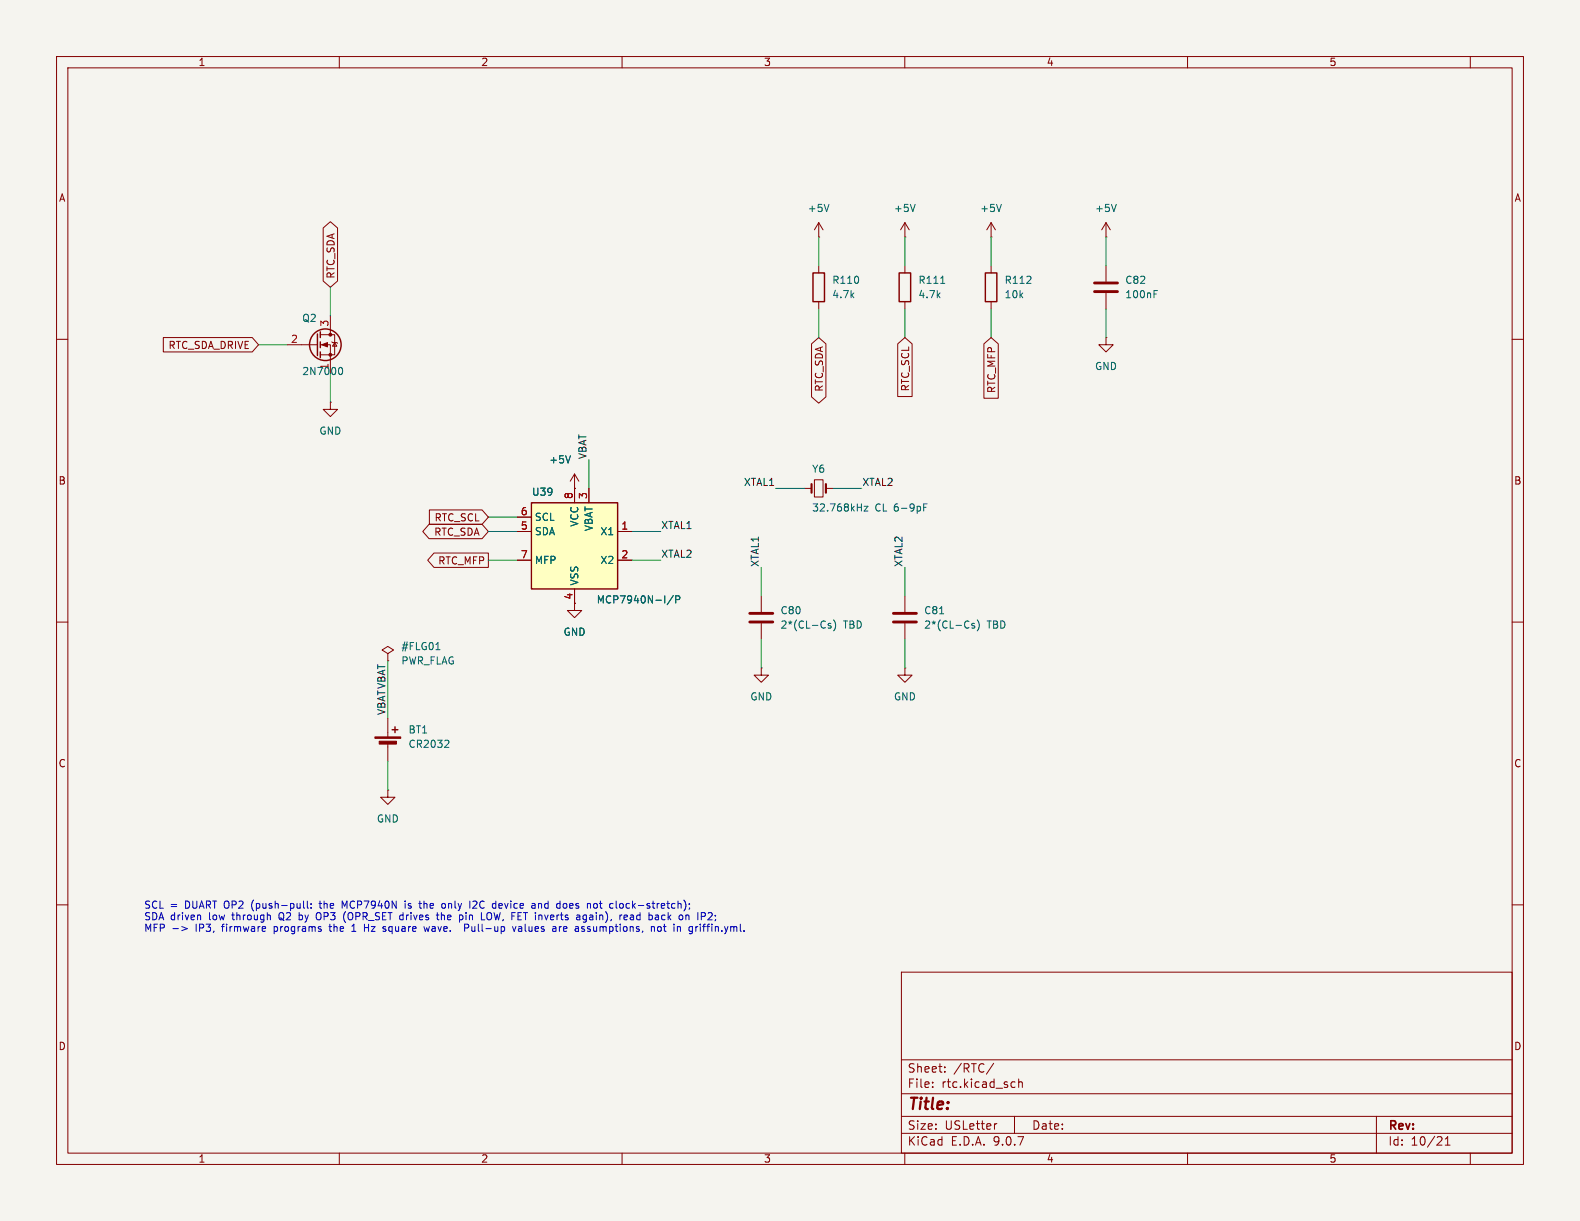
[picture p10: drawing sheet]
<svg xmlns="http://www.w3.org/2000/svg" width="279mm" height="216mm" viewBox="0 0 279 216" stroke-linecap="round" stroke-linejoin="round" font-family="sans-serif">
<path d="M0 0h279.4v215.9h-279.4z" fill="#f5f4ef" stroke="#f5f4ef" stroke-width=".18"/>
<g fill="none" stroke="#840000" stroke-width=".18">
<path d="M10 10h259.4v195.9h-259.4zM12 12h255.4v191.9h-255.4zM60 10v2M110 10v2M160 10v2M210 10v2M260 10v2M10 60h2M267.4 60h2M101.6 86.4h.1M101.6 83.8l-.8 1.3M101.6 83.8l.8 1.3"/>
<path d="M101.6 83.8v2.6M10 110h2M68.6 115.6l1-.7-1-.6-1 .6 1 .7v1.2M101.6 106.7v1.3h1.3l-1.3 1.2-1.3-1.2h1.3M134.6 118.1v1.3h1.3l-1.3 1.3-1.3-1.3h1.3M134.6 118.1h.1M134.6 105.4v2.8M134.6 110.2v2.8M267.4 110h2M68.6 127v3.3M68.6 131.3v3.3M10 160h2"/>
<path d="M159.4 171.9h108v32h-108zM267.4 160h2M159.4 197.4h108M159.4 193.4h108M159.4 187.4h108M164.9 192.1v.2M164.9 191.4v.1M167.1 189.4v.2M167.1 188.7v.1M175.7 188l-1.3 1.9M176.3 198.7l-.3 .1M179.1 191.3l.4 .1"/>
<path d="M179.4 197.4v3M179.5 192.2l-.4 .1M180.1 191.4l.3-.1 .3 .1 .1 .9M180.1 190.8v1.5M243.4 197.4v6.5M60 203.9v2M110 203.9v2M159.4 200.4h108M160 203.9v2M210 203.9v2M255.6 202.5h.8M255.6 201.4l.4-.4v1.5"/>
<path d="M260 203.9v2"/>
</g>
<path d="M100.9 80.6l-.4 1.3M77.1 114.9h.7M146.9 110.3l-.3-.1-.2 .2 .1 .2 .4 .1v.3h-.5M147.4 109.6a1.46 1.46 0 0 1 0 2M79.1 130.9l.3 .2-.1 .3-.7 .8h.8" fill="none" stroke="#006464" stroke-width=".18"/>
<g fill="#840000" stroke="#840000" stroke-width=".18">
<path d="M66.3 130.3h4.6v.3h-4.6z"/>
<path d="M67.1 131.1h3v.5h-3z"/>
</g>
<path d="M69.3 129h1.1M69.8 128.5v1" fill="none" stroke="#840000" stroke-width=".25"/>
<path d="M132.6 108.5h4.1M132.6 110h4.1" fill="none" stroke="#840000" stroke-width=".51"/>
<path d="M94 88.9h15.2v15.2h-15.2z" fill="#ffffc2"/>
<g fill="none" stroke="#840000" stroke-width=".25">
<path d="M56.1 59.1v3.8M56.6 58.7v1M143.8 48.3h2v5h-2zM159 48.3h2v5h-2zM174.2 48.3h2.1v5h-2.1zM56.6 60.5v1M56.6 62.2v1M94 88.9h15.2v15.2h-15.2z"/>
<circle cx="57.5" cy="61" r="2.79"/>
</g>
<g fill="none" stroke="#840000" stroke-width=".18">
<path d="M144.8 39.4l-.8 1.2M144.8 39.4l.7 1.2M144.8 39.4v2.5M160 39.4v2.5M160 39.4l-.7 1.2M160 39.4l.8 1.2M175.3 39.4v2.5M175.3 39.4l-.8 1.2M175.3 39.4l.7 1.2M195.6 39.4v2.5M195.6 39.4l-.8 1.2M195.6 39.4l.7 1.2"/>
<path d="M28.9 59.7h15.7l1.1 1.3-1.1 1.2h-15.7zM56.6 59.2h2.6v3.5h-2.6M57.1 40.3l1.3-1.1 1.3 1.1v9.4l-1.3 1.1-1.3-1.1zM58.4 55.9v3.3M144.8 41.9h.1M144.8 47v1.3M144.8 53.3v1.3M160 41.9h.1M160 47v1.3M160 53.3v1.3M175.3 41.9h.1M175.3 47v1.3"/>
<path d="M175.3 53.3v1.3M195.6 59.7v1.3h1.2l-1.2 1.2-1.3-1.2h1.3M195.6 59.7h.1M195.6 41.9h.1M195.6 47v2.8M195.6 51.8v2.8M50.8 61h5.3M56.6 61h1.8v5M58.4 71.1v1.3h1.3l-1.3 1.3-1.3-1.3h1.3M58.4 71.1h.1M58.7 60.5l.1 .1h.8l.1 .1M59.2 60.6l.4 .6h-.8z"/>
<path d="M143.5 60.8l1.3-1.1 1.3 1.1v9.4l-1.3 1.1-1.3-1.1zM158.7 60.8l1.3-1.1 1.3 1.1v9.3h-2.6zM174 60.8l1.3-1.1 1.2 1.1v9.6h-2.5zM75.9 92.7h9.3l1.2 1.3-1.2 1.3h-9.3l-1.1-1.3zM75.9 90.2h9.3l1.2 1.2-1.2 1.3h-9.3zM76.7 97.8h9.7v2.5h-9.7l-1.1-1.2zM91.4 91.4h2.6M91.4 94h2.6M91.4 99.1h2.6M101.6 86.4h.1M101.6 86.4v2.5M104.1 86.4v2.5"/>
<path d="M109.2 94h2.6M109.2 99.1h2.6M142.2 86.4h1.3M144 84.8h1.5v3.1h-1.5zM146 86.4h1.3M101.6 104.1v2.6M160 118.1v1.3h1.3l-1.3 1.3-1.3-1.3h1.3M160 118.1h.1M160 105.4v2.8M160 110.2v2.8M68.6 139.7v1.3h1.2l-1.2 1.2-1.3-1.2h1.3M68.6 139.7h.1"/>
</g>
<g fill="none" stroke="#006464" stroke-width=".18">
<path d="M146.6 36.1l-.4 1.3M161.8 36.1l-.4 1.3M177.1 36.1l-.4 1.3M197.4 36.1l-.4 1.3M166.3 50.1h.8M204.1 52h.4M204.1 51.4h.6M60 65h.2a.68 .68 0 0 1 .4 .6 .68 .68 0 0 1-.4 .6h-.2M100.9 80.6l-.4 1.3M152.8 89.5h.7l-.7 .9h.7M163.3 89.7h.5M163.3 89.1h.6"/>
<path d="M119.1 105.3l-1.1 1.6M119.5 106h.6l.1-.2v-.3l-.7-.1v1.2M166.2 108.5h.7M172.3 110.3l-.3-.1-.2 .2 .1 .2 .4 .1v.3h-.5M172.8 109.6a1.46 1.46 0 0 1 0 2"/>
</g>
<g fill="#840000" stroke="#840000" stroke-width=".18">
<path d="M56.9 61l1-.4v.7z"/>
<circle cx="58.4" cy="59.2" r=".25"/>
<circle cx="58.4" cy="62.7" r=".25"/>
</g>
<path d="M193.5 50h4.1M193.5 51.6h4.1M158 108.5h4.1M158 110h4.1" fill="none" stroke="#840000" stroke-width=".51"/>
<path d="M143.5 85.6v1.5M146 85.6v1.5" fill="none" stroke="#840000" stroke-width=".38"/>
<g fill="none" stroke="#009600" stroke-width=".18">
<path d="M58.4 50.8v5.1M144.8 41.9v5.1M144.8 54.6v5.1M160 41.9v5.1M160 54.6v5.1M175.3 41.9v5.1M175.3 54.6v5.1M195.6 41.9v5.1M195.6 54.6v5.1M45.7 61h5.1M58.4 66v5.1M86.4 99.1h5"/>
<path d="M86.4 94h5M86.4 91.4h5M104.1 81.3v5.1M111.8 99.1h5M111.8 94h5M137.2 86.4h5M147.3 86.4h5.1M68.6 116.8v10.2M134.6 100.3v5.1M134.6 113v5.1M160 100.3v5.1M160 113v5.1"/>
<path d="M68.6 134.6v5.1"/>
</g>
<g fill="none" stroke="#0000c2" stroke-width=".18">
<path d="M53.7 159.3v1.1l.2 .2M54.3 159.3v1.1l.2 .2M55 159.8v.1M56.4 159.8h.5M56.6 159.3v1.2M71.6 159.3v.1M71.6 159.8v.8M74.1 159.8h.4M78.4 159.8h.3l.1 .2-.1 .5-.3 .1M83.6 159.4l.2-.1 .5 .1M84.3 159.9l-.7 .7h.7M88.6 159.8h-.2l-.2 .1 .1 .6 .3 .1"/>
<path d="M94.6 159.8v.8M95.2 159.8v.8M95.6 159.8l-.4 .1M100.2 159.9l-.4-.1-.2 .2M105.1 159.8h.3l.2 .2v.5l-.2 .1-.3-.1M110 159.8h-.3l-.1 .2v.5l.4 .1M30.6 164.2h.9M32.2 163.8l.9 .4-.9 .4M35.4 161.9l.1 .7M46.8 163.8l.2 .3-.6 .2M46.9 164.6l-.1 .1M52.9 161.4v1.2"/>
<path d="M52.9 162.6h.1M53 161.8l-.1 .1M55 160.5v.1M55.9 162.2a.43 .43 0 0 0 .6 .4M56.5 161.4a.43 .43 0 0 0-.6 .4M58.2 163.8h.4M58.3 163.4l.1 1.2M60.9 162.8l.2 .3M60.9 160.2l-.4-.9v1.3M61.1 161.3l-.2 .3M62.2 164.7h.7M62.6 163.4v1.3"/>
<path d="M64.4 163.4v1.3M64.4 164h.8M68.1 164.3l.2 .1-.2 .3M68.1 163.8l.1 .1M71.2 161.8l.1 .1M71.3 161.4v1.2M71.3 162.6h-.1M74.4 160.6h.1M75 163.8l.2 .9 .3-.6 .2 .6 .2-.9M77.1 161.8h.5M77.3 161.4v1.1l.3 .1M78.1 161.4v1.2"/>
<path d="M78.2 161.8l-.1 .1M81.7 161.9l.2 .1-.2 .6M82.6 163.4h-.4v1.3M82.9 163.7l-.1 .3-.6 .1M83.4 163.8v.7l.2 .2M86.4 161.4h-.1a.81 .81 0 0 0 .1 1.2h.2M88.8 160.1l-.6 .1M90.6 163.8l.3 .9 .3-.9M91.7 163.9h.5M92.3 164.1l-.5 .1-.1 .2 .1 .3 .5-.1M94.6 160.5l-.1 .1M94.6 160.1h-.1"/>
<path d="M98.9 163.8v.9M99.3 163.8l-.4 .3M99.6 160.4l.2 .2 .4-.1M103 163.8l.3 .1M103 164.3h.3l.1 .2-.2 .2h-.2M103.7 161.9l-.4-.1-.2 .2 .1 .6h.5M103.7 161.8v1l-.2 .3-.3-.1M110.3 162.2l.7-.1-.1-.2-.4-.1-.2 .2 .1 .6h.5M111.9 161.8l-.4 .1M111.9 162.2h-.3l-.2 .1 .1 .3h.4M115.2 164l.2-.2 .3 .1v.8M115.2 163.8v.9"/>
<path d="M116.3 161.8l.2 .2v.6M116.4 163.9l.3-.1 .2 .3v.3l-.2 .3-.3-.1-.1-.2zM116.5 162.6h-.5M116.5 162.1l-.5 .1M117.1 161.9l-.1 .1 .1 .6M117.3 163.8h.5M124.3 163.8h.4M125.4 161.4h.4l.1 .3-.7 .9h.7M126.5 161.9v.1M126.6 162.6l-.2 .2"/>
</g>
<text font-size="2.8" fill="#840000" x="160.4" y="196.8">Title:</text>
<g font-size="2.1" fill="#840000">
<text x="160.4" y="189.9">Sheet:</text>
<text x="168.6" y="189.9">/RTC/</text>
<text x="160.4" y="192.6">File:</text>
<text x="166.5" y="192.6">rtc.kicad_sch</text>
<text x="160.4" y="202.8">KiCad</text>
<text x="160.4" y="200">Size:</text>
<text x="167.1" y="200">USLetter</text>
<text x="168.1" y="202.8">E.D.A.</text>
<text x="175.7" y="202.8">9.0.7</text>
<text x="182.4" y="200">Date:</text>
<text x="245.4" y="200.2">Rev:</text>
<text x="245.4" y="202.8">Id:</text>
<text x="249.5" y="202.8">10/21</text>
</g>
<g font-size="1.8" fill="#840000">
<text x="35" y="11.9">1</text>
<text x="85" y="11.9">2</text>
<text x="135" y="11.9">3</text>
<text x="185" y="11.9">4</text>
<text x="235" y="11.9">5</text>
<text x="10.3" y="35.9">A</text>
<text x="267.7" y="35.9">A</text>
<text x="59.4" y="49.4" transform="rotate(-90 59.4 49.4)">RTC_SDA</text>
<text x="29.7" y="61.9">RTC_SDA_DRIVE</text>
<text x="145.7" y="69.4" transform="rotate(-90 145.7 69.4)">RTC_SDA</text>
<text x="161" y="69.3" transform="rotate(-90 161 69.3)">RTC_SCL</text>
<text x="176.2" y="69.6" transform="rotate(-90 176.2 69.6)">RTC_MFP</text>
<text x="10.3" y="85.9">B</text>
<text x="267.7" y="85.9">B</text>
<text x="76.7" y="94.9">RTC_SDA</text>
<text x="76.7" y="92.4">RTC_SCL</text>
<text x="77.4" y="100">RTC_MFP</text>
<text x="10.3" y="135.9">C</text>
<text x="267.7" y="135.9">C</text>
<text x="10.3" y="185.9">D</text>
<text x="267.7" y="185.9">D</text>
<text x="35" y="205.8">1</text>
<text x="85" y="205.8">2</text>
<text x="135" y="205.8">3</text>
<text x="185" y="205.8">4</text>
<text x="235" y="205.8">5</text>
</g>
<g font-size="1.8" fill="#006464">
<text x="142.7" y="37.7">+5V</text>
<text x="158" y="37.7">+5V</text>
<text x="173.2" y="37.7">+5V</text>
<text x="193.5" y="37.7">+5V</text>
<text x="147.1" y="50.4">R110</text>
<text x="147.1" y="52.9">4.7k</text>
<text x="162.3" y="50.4">R111</text>
<text x="162.3" y="52.9">4.7k</text>
<text x="177.6" y="50.4">R112</text>
<text x="177.6" y="52.9">10k</text>
<text x="198.9" y="52.9">100nF</text>
<text x="198.9" y="50.4">C82</text>
<text x="53.3" y="57.1">Q2</text>
<text x="58.2" y="65.5" transform="rotate(-90 58.2 65.5)">1</text>
<text x="193.5" y="65.6">GND</text>
<text x="53.3" y="66.5">2N7000</text>
<text x="56.4" y="77.1">GND</text>
<text x="97" y="82.1">+5V</text>
<text x="143.5" y="83.8">Y6</text>
<text x="94" y="87.9">U39</text>
<text x="94.5" y="92.3">SCL</text>
<text x="94.5" y="94.8">SDA</text>
<text x="102.5" y="93.2" transform="rotate(-90 102.5 93.2)">VCC</text>
<text x="105" y="94" transform="rotate(-90 105 94)">VBAT</text>
<text x="106.1" y="94.8">X1</text>
<text x="143.5" y="90.7">32.768kHz</text>
<text x="154.7" y="90.7">CL 6-9pF</text>
<text x="94.5" y="99.9">MFP</text>
<text x="106.1" y="99.9">X2</text>
<text x="102.5" y="103.6" transform="rotate(-90 102.5 103.6)">VSS</text>
<text x="105.4" y="106.9">MCP7940N-I/P</text>
<text x="99.6" y="112.6">GND</text>
<text x="137.9" y="111.4">2*(CL-Cs)</text>
<text x="137.9" y="108.8">C80</text>
<text x="149.1" y="111.4">TBD</text>
<text x="163.3" y="111.4">2*(CL-Cs)</text>
<text x="163.3" y="108.8">C81</text>
<text x="174.5" y="111.4">TBD</text>
<text x="70.9" y="115.2">#FLG01</text>
<text x="70.9" y="117.7">PWR_FLAG</text>
<text x="132.6" y="124.1">GND</text>
<text x="158" y="124.1">GND</text>
<text x="72.1" y="129.9">BT1</text>
<text x="72.1" y="132.4">CR2032</text>
<text x="66.5" y="145.6">GND</text>
</g>
<g font-size="1.8" fill="#a90000">
<text x="58.2" y="57.9" transform="rotate(-90 58.2 57.9)">3</text>
<text x="51.4" y="60.7">2</text>
<text x="101.3" y="88.3" transform="rotate(-90 101.3 88.3)">8</text>
<text x="103.9" y="88.3" transform="rotate(-90 103.9 88.3)">3</text>
<text x="92" y="91.2">6</text>
<text x="92" y="93.7">5</text>
<text x="109.8" y="93.7">1</text>
<text x="92" y="98.8">7</text>
<text x="109.8" y="98.8">2</text>
<text x="101.3" y="106.1" transform="rotate(-90 101.3 106.1)">4</text>
</g>
<g font-size="1.8" fill="#0f0f0f">
<text x="103.8" y="81.3" transform="rotate(-90 103.8 81.3)">VBAT</text>
<text x="131.5" y="86">XTAL1</text>
<text x="152.4" y="86">XTAL2</text>
<text x="116.8" y="93.6">XTAL1</text>
<text x="116.8" y="98.7">XTAL2</text>
<text x="134.3" y="100.3" transform="rotate(-90 134.3 100.3)">XTAL1</text>
<text x="159.7" y="100.3" transform="rotate(-90 159.7 100.3)">XTAL2</text>
<text x="68.2" y="126.5" transform="rotate(-90 68.2 126.5)">VBATVBAT</text>
</g>
<g font-size="1.8" fill="#0000c2">
<text x="25.4" y="160.8">SCL =</text>
<text x="32.8" y="160.8">DUART OP2</text>
<text x="44.9" y="160.8">(push-pull:</text>
<text x="57.2" y="160.8">the</text>
<text x="61.3" y="160.8">MCP7940N</text>
<text x="72.7" y="160.8">is</text>
<text x="75.5" y="160.8">the</text>
<text x="79.6" y="160.8">only</text>
<text x="84.7" y="160.8">I2C</text>
<text x="89" y="160.8">device</text>
<text x="96.1" y="160.8">and</text>
<text x="100.7" y="160.8">does</text>
<text x="106.3" y="160.8">not</text>
<text x="110.5" y="160.8">clock-stretch);</text>
<text x="25.4" y="162.8">SDA driven</text>
<text x="25.4" y="164.8">MFP</text>
<text x="34.7" y="164.8">IP3,</text>
<text x="37.1" y="162.8">low</text>
<text x="39.6" y="164.8">firmware</text>
<text x="41.4" y="162.8">through</text>
<text x="48.9" y="164.8">programs</text>
<text x="49.8" y="162.8">Q2</text>
<text x="53.5" y="162.8">by</text>
<text x="56.8" y="162.8">OP3</text>
<text x="59" y="164.8">the</text>
<text x="61.8" y="162.8">(OPR_SET</text>
<text x="65.5" y="164.8">Hz</text>
<text x="69" y="164.8">square</text>
<text x="72" y="162.8">drives</text>
<text x="76.5" y="164.8">wave.</text>
<text x="78.8" y="162.8">the</text>
<text x="82.9" y="162.8">pin</text>
<text x="84" y="164.8">Pull-up</text>
<text x="87" y="162.8">LOW, FET inverts</text>
<text x="92.8" y="164.8">values</text>
<text x="100" y="164.8">are</text>
<text x="104.2" y="164.8">assumptions,</text>
<text x="104.4" y="162.8">again),</text>
<text x="112.3" y="162.8">read</text>
<text x="117.6" y="162.8">back</text>
<text x="117.8" y="164.8">not</text>
<text x="122" y="164.8">in</text>
<text x="123.2" y="162.8">on</text>
<text x="124.9" y="164.8">griffin.yml.</text>
</g>
</svg>
